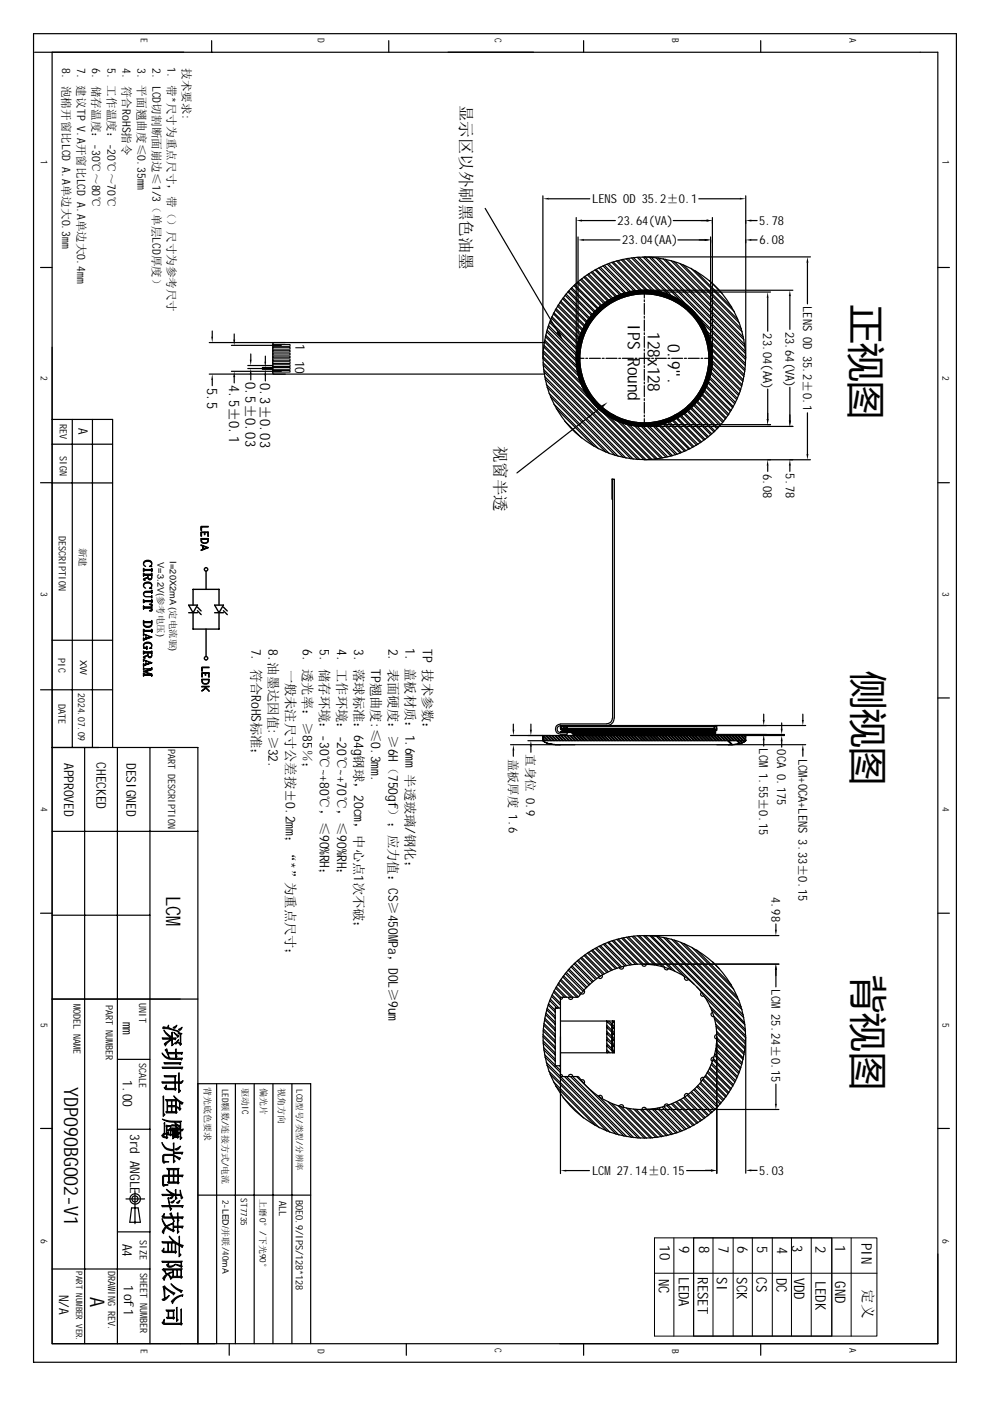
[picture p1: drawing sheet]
<svg xmlns="http://www.w3.org/2000/svg" width="210mm" height="297mm" viewBox="0 0 210 297" stroke-linecap="round" stroke-linejoin="round" font-family="sans-serif">
<g fill="none" stroke="#000" stroke-width=".3">
<path d="M30.4 119.4a1.08 1.08 0 0 1 1.8 0M30.7 119.1l.4-.2 .9 .2M42.6 111.6l1.6 .1h-1.5l-.1 .8zM42.6 112.8h1.6v.9l-.1-.8h-1.4l-.1 .8zM42.6 114.2h1.6v.5a.84 .84 0 0 1-.8 .5 .84 .84 0 0 1-.8-.5zM42.6 115.6l1.6 .5-1.6 .6 1.3-.6zM42.7 114.3h1.4a.71 .71 0 0 1-.5 .8 .71 .71 0 0 1-.9-.4zM43 115.7v.8M43.1 115.8v.7M43.3 112.9v.5l.1-.5M30.4 124a1.08 1.08 0 0 1 1.8 0M30.4 131.6v.8a.92 .92 0 0 0 .9 .6 .92 .92 0 0 0 .9-.6v-.8"/>
<path d="M30.4 132.4a1.08 1.08 0 0 0 1.8 0M30.4 134.4v.2M30.4 136.8a1.08 1.08 0 0 1 1.8 0M30.4 139.9v.2M30.4 120.8h1.8M30.4 120.9h1.8M30.4 120.5v.7M30.4 121.5v.7M30.4 127.1v.7M30.4 128.5v.6M30.4 133.4v.7M30.4 134.3v.5"/>
<path d="M30.4 135.2v.6M30.4 138v.7M30.4 139.8v.5M30.4 120.6l.1 .2M30.4 120.7l.2 .1M30.4 121.8h1.8M30.4 121.9h1.8M30.4 121.6l.1 .2M30.4 121.7l.2 .1M30.4 127.4h1.8M30.4 127.5h1.8M30.4 127.2l.1 .2"/>
<path d="M30.4 127.3l.2 .1M30.4 128.7h1.8M30.4 128.9h1.8M30.4 128.6l.1 .1M30.4 128.6l.2 .1M30.4 131.8h1.8M30.4 132h1.8M30.4 131.6l.1 .2M30.4 131.7l.2 .1M30.4 133.7h1.8M30.4 133.8h1.8M30.4 133.5l.1 .2"/>
<path d="M30.4 133.6l.2 .1M30.4 135.3l.1 .2M30.4 135.4l.2 .1M30.4 138.2h1.8M30.4 138.4h1.8M30.4 138.1l.1 .1M30.4 138.2h.2M30.5 137.2l.6 .1M30.5 120.8h1.6M30.5 120.9l-.1 .2M30.5 121.8h1.6M30.5 121.9l-.1 .2"/>
<path d="M30.5 127.5h1.6M30.5 127.5l-.1 .2M30.5 128.8h1.6M30.5 128.9l-.1 .2M30.5 131.9h1.6M30.5 132l-.1 .2M30.5 133.8h1.6M30.5 133.8l-.1 .2M30.5 134.5l1.7 .6-1.8 .6M30.5 138.3h1.6M30.5 138.4l-.1 .2M30.5 139.9l1.7 .6-1.8 .6"/>
<path d="M30.6 120.9l-.2 .1M30.6 121.9l-.2 .1M30.6 127.5l-.2 .1M30.6 128.9l-.2 .1M30.6 132l-.2 .1M30.6 133.8l-.2 .1M30.6 135.6l-.2 .1M30.6 137.4h.4M30.6 138.4l-.2 .1M30.7 123.7l.4-.2 .9 .2M30.7 132.7l.4 .2 .9-.2M30.7 136.4l.4-.1 .9 .1"/>
<path d="M30.8 122.7l-.3 .2M30.8 139.2l-.3 .2M30.9 134.6v.8M30.9 137.4l.2 .1M31 137.4l.1 .2M31.1 137v.7M31.1 137.1l-.1 .2M31.1 137.2l-.2 .1M31.3 122.4l-.6 .4v.2M31.3 138.9l-.7 .4 .1 .2M31.4 122.5l.2 .3h.4l.2-.3M31.4 122.2l-.1 .2-.9 .4v.1l.4 .1"/>
<path d="M31.4 139l.2 .3h.4l.2-.3M31.4 138.8l-.1 .1-.9 .4v.1l.4 .1M31.5 122.8h.5M31.5 139.3h.5M32 120l.2 .1h-.5a.65 .65 0 0 0 .5-.7 .65 .65 0 0 0-.7-.6h-.4a.66 .66 0 0 0-.7 .5 .66 .66 0 0 0 .5 .8M32 124.6l.2 .1h-.5a.65 .65 0 0 0 .5-.7 .65 .65 0 0 0-.7-.6h-.4a.66 .66 0 0 0-.7 .6 .66 .66 0 0 0 .5 .7M32 137.4h.2h-.5a.65 .65 0 0 0 .5-.7 .65 .65 0 0 0-.7-.5 .82 .82 0 0 0-.9 .2 .82 .82 0 0 0-.1 1h-.1h.7M32 128.1l.2 .2M32 135l-1.6 .5M32 135.1l-1.6 .5M32 120.9l.2 .1M32 121.9l.2 .1"/>
<path d="M32 125.5l.2 .1M32 127.5l.2 .1M32 128.1l.2 .3M32 132l.2 .1M32 133.8l.2 .1M32 138.4l.2 .1M32.1 125.5h-1.4M32.1 120.9l.1 .2M32.1 121.9l.1 .2M32.1 125.5l.1 .2M32.1 127.5l.1 .2M32.1 128.1l.1 .5"/>
<path d="M32.1 132l.1 .2M32.1 133.8l.1 .2M32.1 138.4l.1 .2M32.2 121.5v1l-.3 .4-.4-.1-.1-.9M32.2 125.4h-1.3a.58 .58 0 0 0-.5 .5 .58 .58 0 0 0 .5 .6h1.2M32.2 125.5h-1.3l-.5 .4M32.2 126.4v.3M32.2 128.2l-.5-.1h.5v1.4h-.5l.5-.1M32.2 138v1l-.3 .4-.4-.1-.1-.9M32.2 120.5v.7M32.2 125.1v.7M32.2 126.3v.5"/>
<path d="M32.2 127.1v.7M32.2 133.4v.7M32.2 120.6l-.1 .2M32.2 120.7l-.2 .1M32.2 121.6l-.1 .2M32.2 121.7l-.2 .1M32.2 125.2l-.1 .2M32.2 125.3l-.2 .1M32.2 127.2l-.1 .2M32.2 127.3l-.2 .1M32.2 129.1l-.1 .4M32.2 129.2l-.2 .3"/>
<path d="M32.2 129.3l-.2 .2M32.2 131.6l-.1 .2M32.2 131.7l-.2 .1M32.2 133.5l-.1 .2M32.2 133.6l-.2 .1M32.2 138.1l-.1 .1M32.2 138.2h-.2M40 128.3h1.9l-1 1.6zM40 129.9h1.9M40.9 128.3v-3.3h5.5v3.3M40.9 129.9v3.5h5.5v-3.5M41.9 128.7l.7 .8"/>
<path d="M41.9 129.5l.7 .8M43.7 121.1v3.9M43.7 133.4v5.8M45.5 128.3h1.9l-1 1.6zM45.5 129.9h1.9M47.4 128.7l.8 .8M47.4 129.5l.8 .8M30.4 141.6v.4M30.4 140.7v.6M30.4 141.5v.6M30.4 142.7v.7M30.4 140.8l.1 .2"/>
<path d="M30.4 140.9l.2 .1M30.4 143.1h1.8M30.4 142.8l.1 .1M30.4 142.9h.2M30.5 141.8h1.7l-1.8 .6 1.8 .5h-1.8M30.5 143h1.6M30.5 143.1l-.1 .2M30.6 141l-.2 .2M30.6 143.1l-.2 .1M30.9 140.1v.8M32 140.4l-1.6 .6M32 140.5l-1.6 .5"/>
<path d="M32 143.1l.2 .1M32.1 143.1l.1 .2M32.2 141.5v.5l-1.5 .4M32.2 142.9v.5M32.2 141.9l-1.5 .5M32.2 141.6l-.1 .2M42.8 141.5h1.5h-1.4l-.1 .8zM42.8 142.7h1.5v.8l-.1-.8h-1.3l-.1 .8zM42.8 144h1.5a.79 .79 0 0 1-.7 1 .79 .79 0 0 1-.8-1zM42.8 145.5l1.5 .1zM42.9 144.1a.72 .72 0 0 0 .4 .8 .72 .72 0 0 0 .9-.2v-.6M43.4 145.6l.9 .9z"/>
<path d="M43.5 142.7v.5l.1-.5M43.6 145.8l-.8 .7 .8-.6"/>
<circle cx="43.7" cy="120.7" r=".37"/>
<circle cx="43.7" cy="139.5" r=".37"/>
</g>
<g fill="#000">
<path d="M115.1 42.1l1.2-.2v.4zM122.2 46.8l1.2-.2v.4zM122.6 50.9l1.2-.2v.4zM149.4 50.7l1.3 .2-1.3 .2zM149.8 46.6l1.2 .2-1.2 .2zM156.9 41.9l1.2 .2-1.2 .2zM158.1 50.9l1.2-.2v.4zM158.1 46.8l1.2-.2v.4zM171.2 54.5l.2 1.2h-.4zM44.8 71.4h.4l-.2 1.2zM49.4 72h.5l-.2 1.2zM49.7 78.7l.2 1.3h-.5z"/>
<path d="M53 76.3h.3l-.1 1.2zM53.2 78.1l.1 1.2h-.3zM56 76.7h.4l-.1 1.2zM56.3 78.3l.1 1.2h-.4zM117.9 70.5l.7-.4 .8 2.1zM162.8 61.9l.1 1.2h-.3zM167.5 61.5l.2 1.3h-.4zM45 79.3l.2 1.2h-.4zM126.9 86.3l1.9-1-1.5 1.6zM162.6 88.8h.3l-.1 1.2zM162.8 97.5l.1 1.2h-.3zM167.3 89.2h.4l-.2 1.2z"/>
<path d="M167.5 97.5l.2 1.2h-.4zM171 96.3h.4l-.2 1.2zM42.6 130.3l.1-.1 .1 .3zM42.6 129.5l.3 .2zM48.2 130.2l.1 .3-.2-.2zM48.2 129.5l.2 .2zM108.7 154.7h.4l-.3 1.2zM108.8 157.9l.3 1.2h-.4zM112.4 154.7h.4l-.2 1.2zM112.6 157l.2 1.3h-.4zM161.7 152.6h.4l-.2 1.2zM161.9 155.7l.2 1.3h-.4z"/>
<path d="M165.5 154.5h.4l-.2 1.2zM165.7 155.9l.2 1.3h-.4zM170 152.6h.4l-.2 1.2zM170.2 157.9l.2 1.2h-.4zM164.3 197.1h.4l-.2 1.3zM164.5 204.4l.2 1.2h-.4zM164.3 234h.4l-.2 1.2zM118.8 248.2l1.3-.2v.4zM150.7 248l1.3 .2-1.3 .2zM150.7 247.9l1.3 .2-1.3 .3zM158.1 248.1l1.2-.2v.5z"/>
</g>
<g fill="none" stroke="#000" stroke-width=".25">
<path d="M7.1 7.1h195.7v281.7h-195.7zM7.3 11.1h191.5v273.8h-80.1M11 11.1v273.8h187.8v-19M44.9 8.6v2.5M82.4 8.6v2.5M123.7 8.6v2.5M161.3 8.6v2.5M8.6 56.7h2.4M102.9 44.2l15.3 26.1M115.1 41.5v34.5M116.3 42.1h8.8M122.2 46.1v29.9"/>
<path d="M122.3 59.9l5 5M122.6 59.7l5 5M122.6 50.2v25.7l1.2 .1M123 59.3l5.1 5.1M123.3 59.1l5 5.1M123.4 46.8h7.1M123.7 58.7l5.1 5.1M123.8 50.9h7.6M124 58.6l5.1 5.1M124.5 58.2l5.1 5.2M124.8 58l5.1 5.2M125.3 57.7l5.2 5.2"/>
<path d="M125.6 57.6l5.2 5.2M126.1 57.2l5.3 5.3M126.4 57.1l5.3 5.3M127 56.8l5.4 5.4M127.3 56.6l5.4 5.5M127.8 56.4l5.6 5.5M128.1 56.2l5.6 5.6M128.7 56l5.8 5.7M129.1 55.9l5.7 5.8M129.7 55.6l5.9 6M130 55.5l6.1 6M130.7 55.3l6.2 6.2"/>
<path d="M131 55.2l6.3 6.4M131.7 55.1l6.6 6.6M132 55l6.8 6.7M132.8 54.8l7.1 7.1M133.1 54.8l7.3 7.2M133.9 54.7l7.8 7.8M134.3 54.6l8.2 8.2M135.1 54.6l9.2 9.2M135.5 54.5l10.4 10.4M136.3 54.5l21.8 21.8M136.6 54.5h35.2M136.7 54.5l21.4 21.3"/>
<path d="M137.6 54.5l20.5 20.5M138.1 54.6l19.9 19.9M139.1 54.6l18.8 19M139.5 54.7l18.4 18.4M140.6 54.8l17.1 17.2M141.1 55l16.5 16.5M142.2 55.2l15.2 15.1M142.7 46.8h7.1M142.9 55.4l14.3 14.3M143.7 50.9h5.7M144.1 55.9l12.6 12.5M144.9 56.2l11.5 11.5"/>
<path d="M146.5 56.9l9.2 9.2M147.4 57.4l7.8 7.7M148.2 42.1h8.7M150.4 59.5l2.7 2.7M150.7 50.2v25.7l-1.3 .1M151 46.1v29.9M158.1 41.5v34.5M159.3 50.9h1.2M159.3 46.8h1.2M171.2 55.7v8.7M198.8 56.7h2.5M44.4 72.6h71"/>
<path d="M44.4 79.3h71M45 70.2v1.2M49.1 73.2h10.5M49.1 78.7h10.5M49.7 70.8v1.2M49.7 80v1.2M52.5 77.5h5.3M52.5 78.1h5.3M53.2 75v1.3M53.2 79.3v1.2M55.6 77.9h2.2M55.6 78.3h2.2"/>
<path d="M56.3 75.5v1.2M56.3 79.5v1.3M57.8 72.9v6.2M57.9 79.1l.2 .2M58.1 72.7l-.2 .2M115.1 75.6l21.9 21.9M115.1 76l21.5 21.5M115.1 76.9l20.6 20.5M115.1 74.8l10.1 10M115.1 77.4l20.1 20M115.2 74.4l9 9M115.2 78.3l19.1 19.1"/>
<path d="M115.3 73.6l8.1 8M115.3 73.2l7.8 7.7M115.3 78.8l18.5 18.5M115.4 72.4l7.2 7.3M115.5 72.1l7 7M115.5 79.8l17.3 17.3M115.6 71.4l6.7 6.6M115.7 71l6.6 6.5M115.9 70.3l6.3 6.3M116 70l6.2 6.2M116.2 69.3l6 6M116.3 69l5.9 5.9"/>
<path d="M116.5 68.4l5.8 5.8M116.6 68.1l5.7 5.7M116.9 67.4l5.6 5.6M117 67.1l5.6 5.6M117.3 66.5l5.4 5.5M117.4 66.3l5.5 5.4M117.7 65.7l5.4 5.3M117.9 65.4l5.3 5.3M118.2 64.9l5.2 5.2M118.4 64.6l5.2 5.2M118.7 64.1l5.2 5.1M118.9 63.8l5.1 5.1"/>
<path d="M119.3 63.3l5 5.1M119.4 63.1l5.1 5M119.8 62.6l5 5M120 62.3l5 5.1M120.4 61.9l5 5M120.6 61.7l5 5M121 61.2l5 5M121.2 61l5 5M121.7 60.6l5 4.9M121.9 60.4l5 4.9M124.2 76h.4M125 76h2.3"/>
<path d="M127.7 76h.4M128.5 76h2.3M131.2 76h.4M132 76h2.3M134.7 76h.3M135.5 76h2.3M136.6 61.9v1.3M136.6 63.6v.4M136.6 64.3v2.4M136.6 67v.5M136.6 67.8v2.4M136.6 70.6v.3"/>
<path d="M136.6 71.3v2.3M136.6 74v.4M136.6 74.8v2.4M136.6 77.5v.4M136.6 78.3v2.3M136.6 61.5h31.5M136.8 61.9h26.6M138.2 76h.4M138.9 76h2.4M141.6 76h.4M142.4 76h2.3M145.1 76h.4"/>
<path d="M145.9 76h2.4M147.7 66.7l10.4 10.4M148.6 76h.4M148.8 68.3l9.2 9.2M149.8 70.1l8.2 8.2M150.1 70.9l7.8 7.8M150.5 79.9l5.5 5.4M150.5 72.2l7.3 7.2M150.7 72.7l7 7.1M150.7 79.2l5.5 5.5M150.7 78.9l5.6 5.5M150.9 73.8l6.7 6.7"/>
<path d="M150.9 78.1l5.7 5.7M150.9 77.8l5.8 5.8M151 74.3l6.5 6.6M151 75.3l6.4 6.3M151 76.9l6 6M151 76.5l6.1 6.1M151 75.7l6.3 6.2M162.8 63.1v7.1M167.5 62.8v7M11 94.2h12.9M11 88.9h12.9v69.6M15.3 88.9v69.6"/>
<path d="M19.6 88.9v69.6M45 80.5v1.3M115.6 80.4l16.6 16.6M115.8 81.5l15.3 15.3M116 82.1l14.5 14.5M116.4 83.4l12.8 12.8M116.7 84.1l11.8 11.8M117.4 85.7l9.5 9.5M117.9 86.6l8.1 8M119.7 89.3l3.7 3.6M127.1 86.6l-17.5 13.7M127.8 87.4l10 10"/>
<path d="M129.2 88.3l9 9.1M130.9 89.3l8.1 8.1M131.7 89.5l7.7 7.8M132.9 89.9l7.3 7.3M133.5 90.1l7 7M134.5 90.3l6.7 6.7M135 90.3l6.6 6.6M136 90.4l6.3 6.3M136.4 90.4l6.2 6.2M136.6 81v.4M136.6 81.8v2.3M136.6 84.5v.4"/>
<path d="M136.6 85.3v2.3M136.6 88v.4M136.6 88.8v1.2M136.6 90.4h31.5M136.6 97.5h35.2M136.7 90h26.7M137.2 90.4l6.1 6M137.7 90.4l5.9 5.9M138.4 90.3l5.8 5.8M138.8 90.2l5.7 5.8M139.6 90.1l5.6 5.6M139.9 90l5.6 5.6"/>
<path d="M140.6 89.9l5.4 5.4M140.9 89.7l5.4 5.5M141.6 89.5l5.3 5.4M141.9 89.4l5.3 5.3M142.5 89.1l5.2 5.3M142.8 89l5.2 5.2M143.4 88.7l5.1 5.2M143.6 88.6l5.2 5.1M144.2 88.3l5.1 5M144.4 88.1l5.1 5.1M144.9 87.7l5.1 5.1M145.2 87.6l5 5"/>
<path d="M145.7 87.2l5 5M145.9 87l5 5M146.4 86.6l5 5M146.6 86.4l5 5M147.1 86l4.9 4.9M147.3 85.7l4.9 5M147.7 85.2l5 5.1M147.9 85l5 5M148.3 84.5l4.9 5.1M148.4 84.3l5.1 5M148.8 83.8l5 5M148.9 83.5l5.1 5.1"/>
<path d="M149.2 83l5.1 5.1M149.4 82.7l5.2 5.1M149.7 82.1l5.2 5.2M149.8 81.8l5.2 5.2M150.1 81.2l5.3 5.3M150.2 80.9l5.3 5.3M150.4 80.2l5.4 5.4M162.8 82.5v6.3M162.8 98.7v1.2M167.5 82.1v7.1M167.5 98.7v1.2M171.2 87.5v8.8"/>
<path d="M8.6 102.3h2.4M11 102.4h12.9M129.9 101.6h-.1v4.3h.1M198.8 102.3h2.5M11 135.7h12.9M8.6 146.2h15.3M17.9 158.5v126.4M24.9 158.5v126.4M31.8 158.5v126.4M108.2 155.9h8.5M108.2 157.9h13.7M108.8 153.5v1.2"/>
<path d="M108.8 159.1v1.2M111.9 157h3.6M112.6 153.5v1.2M112.6 158.3v1.2M115.1 155.9v1.1v-1.1h43v1.1a3.3 3.3 0 0 1-2.5 .8l-1.2 .1h1a4 4 0 0 0 2.7-.9h-43l.1 .1M115.1 156.5l.5 .5M115.1 156.1l.9 .9M115.1 156.7l.3 .3M115.2 157.1l1.1 .6 2.5 .2-2.5-.2zM115.2 155.9l1 1.1M115.6 155.9l1.1 1.1M115.8 155.9l1.1 1.1"/>
<path d="M116.2 155.9l1.1 1.1M116.5 155.9l1.1 1.1M116.9 155.9l1.1 1.1M117.1 155.9l1.1 1.1M117.6 155.9l1.1 1.1M117.8 155.9l1.1 1.1M118.2 155.9l1.1 1.1M118.4 155.9l1.1 1.1M118.8 157.9h35.6zM118.8 154.1h32.7v-.1v.8M118.8 153.9a.72 .72 0 0 0-.7 .7 .72 .72 0 0 0 .7 .7h1.5v.4h-1.5M118.8 155.9l1.1 1.1"/>
<path d="M118.8 154h33v.5h.2M119 154v.3h-.2M119 155.9l1.1 1.1M119.4 154v.5M119.5 154.3h.6v.3h-.6zM119.5 155.9l1.1 1.1M119.7 155.9l1.1 1.1M120.1 155.9l1.1 1.1M120.2 154v.5M120.2 154.6v.2M120.3 154.1v.5l.3-.1M120.4 155.9l1.1 1.1"/>
<path d="M120.7 154.5h.1M120.8 155.9l1.1 1.1M120.9 154.5v.2M121 155.9l1.1 1.1M121 154.7v.1M121.3 155.3v.3h30.4v-.5h-32.7h32.7h-32.7v.2h32.7M121.4 155.9l1.1 1.1M121.5 155.7h30.1v.2h-30.1zM121.5 155.6v.1h30.1v-.1M121.6 155.9l1.1 1.1M122.1 155.9l1.1 1.1M122.3 155.9l1.1 1.1"/>
<path d="M122.7 155.9l1.1 1.1M122.9 155.9l1.1 1.1M123.4 155.9l1.1 1.1M123.6 155.9l1.1 1.1M124 155.9l1.1 1.1M124.2 155.9l1.1 1.1M124.7 155.9l1.1 1.1M124.9 155.9l1.1 1.1M125.3 155.9l1.1 1.1M125.5 155.9l1.1 1.1M125.9 155.9l1.1 1.1M126.2 155.9l1.1 1.1"/>
<path d="M126.6 155.9l1.1 1.1M126.8 155.9l1.1 1.1M127.3 155.9l1.1 1.1M127.5 155.9l1.1 1.1M127.9 155.9l1.1 1.1M128.1 155.9l1.1 1.1M128.6 155.9l1.1 1.1M128.7 153.5h-9.9a1.06 1.06 0 0 0-1 1.1 1.06 1.06 0 0 0 1 1M128.8 155.9l1.1 1.1M129.2 155.9l1.1 1.1M129.4 155.9l1.1 1.1M129.8 152.3v.3a1.13 1.13 0 0 1-1.1 .8"/>
<path d="M129.8 155.9l1.1 1.1M129.9 152.3v-50.7h.4v50.7a1.67 1.67 0 0 1-1.6 1.5M130 155.9l1.1 1.1M130.5 155.9l1.1 1.1M130.7 155.9l1.1 1.1M131.1 155.9l1.1 1.1M131.4 155.9l1.1 1.1M131.8 155.9l1.1 1.1M132 155.9l1.1 1.1M132.4 155.9l1.1 1.1M132.7 155.9l1 1.1M133.1 155.9l1.1 1.1"/>
<path d="M133.3 155.9l1.1 1.1M133.7 155.9l1.1 1.1M133.9 155.9l1.1 1.1M134.4 155.9l1.1 1.1M134.6 155.9l1.1 1.1M135 155.9l1.1 1.1M135.3 155.9l1.1 1.1M135.7 155.9l1.1 1.1M135.9 155.9l1.1 1.1M136.3 155.9l1.1 1.1M136.5 155.9l1.1 1.1M137 155.9l1 1.1"/>
<path d="M137.2 155.9l1.1 1.1M137.6 155.9l1.1 1.1M137.8 155.9l1.1 1.1M138.3 155.9l1.1 1.1M138.5 155.9l1.1 1.1M138.9 155.9l1.1 1.1M139.1 155.9l1.1 1.1M139.6 155.9l1.1 1.1M139.8 155.9l1.1 1.1M140.2 155.9l1.1 1.1M140.4 155.9l1.1 1.1M140.8 155.9l1.1 1.1"/>
<path d="M141.1 155.9l1.1 1.1M141.5 155.9l1.1 1.1M141.7 155.9l1.1 1.1M142.2 155.9l1.1 1.1M142.4 155.9l1.1 1.1M142.8 155.9l1.1 1.1M143 155.9l1.1 1.1M143.4 155.9l1.1 1.1M143.7 155.9l1.1 1.1M144.1 155.9l1.1 1.1M144.3 155.9l1.1 1.1M144.7 155.9l1.1 1.1"/>
<path d="M144.9 155.9l1.1 1.1M145.4 155.9l1.1 1.1M145.6 155.9l1.1 1.1M146 155.9l1.2 1.1M146.3 155.9l1.1 1.1M146.7 155.9l1.1 1.1M146.9 155.9l1.1 1.1M147.3 155.9l1.1 1.1M147.5 155.9l1.1 1.1M148 155.9l1.1 1.1M148.2 155.9l1.1 1.1M148.6 155.9l1.1 1.1"/>
<path d="M148.8 155.9l1.1 1.1M149.3 155.9l1.1 1.1M149.5 155.9l1.1 1.1M149.9 155.9l1.1 1.1M150.2 155.9l1 1.1M150.6 155.9l1.1 1.1M150.8 155.9l1.1 1.1M151 154.7v.1M151.1 154.5v.2h-31.8M151.2 155.9l1.1 1.1M151.4 154.1v.4h-32.6M151.4 155.9l1.1 1.1"/>
<path d="M151.6 154.9v.2M151.6 155.7h14.7M151.8 155.9l1.2 1.1M151.8 154.8l-30.3 .1v.2M152 153.8v1h-32.7v-.3M152 157.9h18.8M152.1 155.9l1.1 1.1M152.5 155.9l1.1 1.1M152.7 155.9l1.1 1.1M153.2 155.9l1.9 2M153.4 155.9l1.9 2M153.8 155.9l1.1 1.1"/>
<path d="M154 155.9l1.1 1.1M154.4 155.9l1.1 1.1M154.7 155.9l1.1 1.1M155.1 155.9l1.7 1.8M155.3 155.9l1.7 1.7M155.7 157.8h.1M155.7 155.9l1.6 1.6M156 155.9l1.5 1.6M156.3 157.8h.1M156.4 155.9l1.4 1.4M156.5 157.8h.1M156.6 155.9l1.3 1.3"/>
<path d="M157.1 155.9l1 1.1M157.3 155.9l.8 .9M157.7 155.9l.4 .5M157.9 155.9l.2 .3M158.1 155.9h8.2M161.9 151.4v1.2M161.9 157v1.2M165.7 153.3v1.2M165.7 157.2v1.2M170.2 151.4v1.2M170.2 159.1v1.2M170.8 153.8h-52v.7h32.5"/>
<path d="M198.8 148h2.5M11 176.3h31M8.6 193.6h2.4M11 194h20.8M128.8 199.8l4.8 4.8M129.1 199.7l4.9 4.8M129.8 199.5l5 5M130.1 199.4l5.1 5.1M130.8 199.2l5.2 5.2M131.1 199.1l5.3 5.3M131.8 198.9l5.5 5.6M132.1 198.8l5.7 5.7"/>
<path d="M132.8 198.7l6 5.9M133.2 198.6l6.1 6.1M134 198.5l6.4 6.4M134.4 198.4l6.6 6.7M135.2 198.4l7.1 7.2M135.6 198.4l7.5 7.5M136.4 198.4l8.6 8.6M136.5 198.4h28.6M136.8 198.4l10.4 10.2M137.8 198.4l20.3 20.3M138.2 198.4l19.8 19.9M139.1 198.5l18.8 18.8"/>
<path d="M139.7 198.6l18.2 18.2M140.7 198.7l17 17.1M141.2 198.9l16.4 16.3M142.4 199.1l14.9 15M143 199.3l14.1 14.2M144.3 199.8l12.4 12.3M164.5 195.9v1.2M198.8 193.6h2.5M38.2 211.8h-27.2v-53.3h31v126.4M42 211.8h-31v73.1h34.6M115.1 219.4l2.6 2.6M115.1 219.8l2.6 2.6"/>
<path d="M115.1 218.6l2.6 2.5M115.2 218.1l2.5 2.6M115.3 217.4l2.4 2.4M115.3 217l2.4 2.4M115.4 216.2l2.3 2.3M115.5 215.8l2.2 2.3M115.7 215.1l2 2.1M115.7 214.8l2 2M115.9 214.1l1.8 1.8M116 213.8l1.7 1.7M116.2 213.1l1.5 1.5M116.3 212.8l1.4 1.4"/>
<path d="M116.5 212.2l1.6 1.5M116.7 211.8l1.8 1.9M116.9 211.2l1.9 1.9M117.1 210.9l1.7 1.8M117.3 210.3l1.5 1.5M117.5 210l1.4 1.4M117.8 209.5l1.9 1.9M117.9 209.2l2.2 2.2M118.2 208.7l2.8 2.7M118.4 208.4l3.1 3a.47 .47 0 0 1-.5 .5 .47 .47 0 0 1-.5-.5M118.7 207.9l3.6 3.5M118.8 213.7h-1.1v12.3h1.1"/>
<path d="M118.8 216.5h11.5v6.7h-11.5M118.9 207.6l3.7 3.8M119.3 211.4l-.1 .4-.4 .1M119.3 211.4h-.5v37.4M119.3 207.1l3.7 3.8M119.3 211.4h3.1M119.5 206.9l3.7 3.7M119.8 206.4l3.8 3.8M120.1 206.1l3.7 3.8M120.4 205.7l3.8 3.8M120.6 205.5l3.9 3.8M121.1 205l3.8 3.9"/>
<path d="M121.3 204.8l3.8 3.8M121.7 204.4l3.9 3.8M121.9 204.2l3.9 3.9M122.4 203.7l3.9 4M122.6 203.5l3.9 4M123.1 203.1l3.9 4M123.3 203l4 4M123.8 210a.47 .47 0 0 1 0 .6 .47 .47 0 0 1-.6 .1M123.8 202.6l4 4.1M124 202.4l4.1 4.1M124.5 202l4.2 4.2M124.8 201.9l4.2 4.1"/>
<path d="M125.3 201.5l4.3 4.3M125.6 201.4l4.3 4.2M126.2 201.1l4.3 4.3M126.4 200.9l4.5 4.4M127 200.6l4.5 4.5M127.3 200.5l4.5 4.5M127.6 206.7a.46 .46 0 0 1-.1 .7 .46 .46 0 0 1-.6-.2M127.9 200.2l4.6 4.6M128.2 200.1l4.7 4.7M128.7 217.4l1.6 1.6M128.7 218.7l1.6 1.5M128.7 219.9l1.6 1.7"/>
<path d="M128.7 216.5l1.6 1.6M128.7 217.8l1.6 1.6M128.7 219.1l1.6 1.6M128.7 216.5v6.7M129.1 216.5l1.2 1.2M129.9 216.5v.4h-.1v.4h.1v.2h-.1v.4h.1v.2h-.1v.4h.1v.2h-.1v.4h.1v.3h-.1v.3h.1v.2h-.1v.4h.1v.3h-.1v.3h.1v.3h-.1l.1 2M129.9 216.5l.4 .3M132.2 204.9a.48 .48 0 0 1-.3 .6 .48 .48 0 0 1-.6-.4M136.1 204.4a.47 .47 0 0 0 .5 .5 .47 .47 0 0 0 .4-.5M136.6 204.5a15.4 15.4 0 0 1 15.4 15.3 15.4 15.4 0 0 1-15.4 15.4M140.8 205a.47 .47 0 0 0 .4 .6 .47 .47 0 0 0 .5-.3M145 200.1l11.4 11.3"/>
<path d="M145.2 207.1a.47 .47 0 0 0 .1 .7 .47 .47 0 0 0 .7-.1M146.7 200.9l8.9 8.8M147.7 201.4l7.3 7.4M147.7 209.2l10.4 10.4M148.7 210.4a.47 .47 0 0 0-.1 .6 .47 .47 0 0 0 .7 .1M149.4 211.4l8.7 8.6M150.5 213.3l7.6 7.6M150.8 214.1l7.2 7.2M151 214.7a.47 .47 0 0 0-.2 .5 .47 .47 0 0 0 .5 .3M151.1 203.9l1.4 1.5M151.3 215.4l6.7 6.7M151.5 216l6.4 6.4"/>
<path d="M151.7 217.1l6.1 6.1M151.8 217.6l6 6M151.9 218.6l5.7 5.7M151.9 219.9l5.5 5.5M151.9 219.1l5.7 5.5M152 219.4a.47 .47 0 0 0-.5 .4 .47 .47 0 0 0 .5 .5M152 219.8v29M158.1 219.8v28.9M164.5 205.6v3.6M165.1 204.4h-28.6a16.8 16.8 0 0 0-14 7h-.1M8.6 239.3h2.4M24.9 224.6h6.9"/>
<path d="M24.9 239.4h6.9M42 229.8h3.9v55.1M45.9 229.8h20v55.1M49.9 229.8v55.1M53.9 229.8v55.1M57.9 229.8v55.1M61.9 229.8v55.1M115.1 220.7l2.6 2.6M115.1 221.1l2.6 2.6M115.2 222.1l2.5 2.5M115.3 222.6l2.4 2.4M115.4 223.6l2.3 2.2"/>
<path d="M115.5 224.1l3.3 3.3M115.8 225.2l15.4 15.5M116 225.8l14.6 14.7M116.4 227.1l12.9 13M116.6 227.8l12.1 12M117.3 229.3l9.8 9.8M117.8 226l1 .9M117.8 230.3l8.4 8.3M118.7 226l.1 .1M118.8 227.8l.4 .1 .1 .3h-.5zM119.3 228.2h3.2a17 17 0 0 0 14 7h28.6M119.4 232.7l4.3 4.4"/>
<path d="M119.7 228.2l12.6 12.7M120.1 228.2l12.8 12.8M120.5 228.2a.47 .47 0 0 1 .5-.4 .47 .47 0 0 1 .5 .4l12.9 13M120.9 228.2l13 13M122.3 228.2l13 13.1M123.2 229a.47 .47 0 0 1 .6 .1 .47 .47 0 0 1 0 .6M127.6 232.9a.46 .46 0 0 0-.1-.6 .46 .46 0 0 0-.6 .1l8.9 8.9M128.7 221.3l1.6 1.6M128.7 222.6l.6 .6M128.7 220.4l1.6 1.6M128.7 221.7l1.5 1.5M128.7 223l.2 .2"/>
<path d="M128.9 233.6l7.8 7.7M129.7 234l7.4 7.3M131.1 234.5l6.8 6.8M131.3 234.6a.48 .48 0 0 1 .6-.4 .48 .48 0 0 1 .3 .6M131.7 234.6l6.6 6.7M132.8 234.9l6.3 6.3M133.3 235l6.2 6.2M134.4 235.1l5.9 5.9M134.8 235.2l5.8 5.7M135.8 235.2l5.5 5.6M136.1 235.2a.47 .47 0 0 1 .5-.4 .47 .47 0 0 1 .4 .4l5.4 5.4M136.2 235.3l5.4 5.4"/>
<path d="M137.5 235.2l5.2 5.2M138.3 235.1l5 5.2M138.6 235.1l5.1 5M139.4 235l4.9 4.9M139.7 234.9l4.9 4.9M140.4 234.8l4.8 4.8M140.8 234.6l4.7 4.8M140.8 234.6a.47 .47 0 0 1 .4-.5 .47 .47 0 0 1 .5 .2l4.7 4.7M141.4 234.5l4.7 4.6M142.4 234.1l4.5 4.6M142.7 234l4.5 4.5M143.3 233.7l4.5 4.5"/>
<path d="M143.6 233.6l4.4 4.4M144.1 233.2l4.4 4.5M144.4 233.1l4.4 4.4M144.9 232.8l4.4 4.4M145.7 232.2l4.4 4.4M145.9 232.1l4.4 4.3M146 232a.47 .47 0 0 0-.7-.1 .47 .47 0 0 0-.1 .7l4.4 4.4M146.4 231.7l4.3 4.3M146.6 231.5l4.4 4.3M147.1 231.1l4.3 4.3M147.3 230.9l4.3 4.3M147.7 230.4l4.4 4.4"/>
<path d="M148 230.2l4.3 4.3M148.4 229.7l4.3 4.4M148.5 229.5l4.4 4.3M148.9 229l4.4 4.4M149.1 228.8l4.4 4.3M149.3 228.5a.47 .47 0 0 0-.7 .1 .47 .47 0 0 0 .1 .7M149.5 228.2l4.4 4.4M149.6 228l4.5 4.4M149.9 227.4l4.5 4.5M150.1 227.1l4.5 4.5M150.4 226.6l4.5 4.5M150.5 226.3l4.6 4.5"/>
<path d="M150.8 225.7l4.6 4.6M150.9 225.4l4.6 4.6M151.2 224.7l4.6 4.7M151.3 224.4l4.7 4.7M151.3 224.1a.47 .47 0 0 0-.5 .4 .47 .47 0 0 0 .2 .5M151.5 223.8l4.8 4.7M151.6 223.4l4.8 4.8M151.7 222.7l4.9 5M151.8 222.3l5 5M151.8 221.6l5.2 5.1M151.9 221.2l5.2 5.2M151.9 220.4l5.4 5.3"/>
<path d="M164.5 229.9v4.1M198.8 239.3h2.5M26.7 254.2h3.9M27.9 256.1h1.4l.5 3.1h-2.3zM28.6 252.7v6.7M42 253.4h23.9M120.1 248.2h4.9M145.6 248.2h5.1M149.5 248.1h1.2M159.3 248.1h1.2M11 269.1h20.8M24.9 261.2h6.9"/>
<path d="M48.6 284.9v2.4M86.1 284.9v2.4M123.7 284.9v2.4M161.3 284.9v2.4"/>
<circle cx="136.6" cy="76" r="14.4"/>
<circle cx="136.6" cy="76" r="21.5"/>
<circle cx="136.6" cy="219.8" r="21.5"/>
<circle cx="28.6" cy="254.2" r=".65"/>
<circle cx="28.7" cy="254.2" r="1.11"/>
</g>
<g fill="none" stroke="#000" stroke-width=".21">
<path d="M57.8 73.6h3.7v.4h-3.7zM57.8 74.3h3.7v.3h-3.7zM57.8 74.9h3.7v.4h-3.7zM57.8 75.5h3.7v.3h-3.7zM57.8 76.1h3.7v.4h-3.7zM57.8 76.7h3.7v.4h-3.7zM57.8 77.3h3.7v.4h-3.7zM57.8 77.9h3.7v.4h-3.7zM57.8 73.1h3.7v.3h-3.7zM57.8 78.6h3.7v.3h-3.7zM138.8 262.5h37.6v20.8h-37.6zM138.8 269.9h47.1"/>
<path d="M138.8 262.5v20.8M142.9 262.5v20.8M147.1 262.5h38.8v20.8h-38.8zM147.1 262.5v20.8M151.2 262.5v20.8M155.4 262.5v20.8M159.5 262.5v20.8M163.7 262.5v20.8M167.8 262.5v20.8M172 262.5v20.8M176.4 262.5v20.8M180.5 262.5v20.8"/>
</g>
<circle cx="136.6" cy="76" r="14.1" fill="none" stroke="#000" stroke-width="1"/>
<g font-size="8.1">
<text x="180.8" y="64.7" transform="rotate(90 180.8 64.7)">正视图</text>
<text x="181.2" y="142.3" transform="rotate(90 181.2 142.3)">侧视图</text>
<text x="181.2" y="206.8" transform="rotate(90 181.2 206.8)">背视图</text>
</g>
<text font-size="5" x="34.8" y="217.2" transform="rotate(90 34.8 217.2)">深圳市鱼鹰光电科技有限公司</text>
<g font-size="4.3">
<text x="35.2" y="189.9" transform="rotate(90 35.2 189.9)">LCM</text>
<text x="19.1" y="274.9" transform="rotate(90 19.1 274.9)">A</text>
</g>
<text font-size="4.2" x="13.6" y="230.4" transform="rotate(90 13.6 230.4)">YDP090BG002-V1</text>
<g font-size="3.6">
<text x="133.1" y="68.6" transform="rotate(90 133.1 68.6)">IPS Round</text>
<text x="137.3" y="70.4" transform="rotate(90 137.3 70.4)">128x128</text>
<text x="141.6" y="72.8" transform="rotate(90 141.6 72.8)">0.9&quot;.</text>
</g>
<g font-size="3.5">
<text x="97.6" y="22.2" transform="rotate(90 97.6 22.2)">显示区以外刷黑色油墨</text>
<text x="104.9" y="94.5" transform="rotate(90 104.9 94.5)">视窗半透</text>
</g>
<g font-size="3.1">
<text x="182.6" y="263.5" transform="rotate(90 182.6 263.5)">PIN</text>
<text x="139.9" y="264.1" transform="rotate(90 139.9 264.1)">10</text>
<text x="144" y="264.3" transform="rotate(90 144 264.3)">9</text>
<text x="148.2" y="264.3" transform="rotate(90 148.2 264.3)">8</text>
<text x="152.3" y="264.2" transform="rotate(90 152.3 264.2)">7</text>
<text x="156.4" y="264.3" transform="rotate(90 156.4 264.3)">6</text>
<text x="160.5" y="264.2" transform="rotate(90 160.5 264.2)">5</text>
<text x="164.8" y="264.3" transform="rotate(90 164.8 264.3)">4</text>
<text x="167.9" y="264.1" transform="rotate(90 167.9 264.1)">3</text>
<text x="172.9" y="264.3" transform="rotate(90 172.9 264.3)">2</text>
<text x="177.1" y="264.1" transform="rotate(90 177.1 264.1)">1</text>
<text x="139.7" y="271.1" transform="rotate(90 139.7 271.1)">NC</text>
<text x="143.9" y="270.8" transform="rotate(90 143.9 270.8)">LEDA</text>
<text x="148" y="270.8" transform="rotate(90 148 270.8)">RESET</text>
<text x="152" y="270.8" transform="rotate(90 152 270.8)">SI</text>
<text x="156.3" y="270.8" transform="rotate(90 156.3 270.8)">SCK</text>
<text x="160.4" y="270.8" transform="rotate(90 160.4 270.8)">CS</text>
<text x="164.6" y="270.9" transform="rotate(90 164.6 270.9)">DC</text>
<text x="168.4" y="270.9" transform="rotate(90 168.4 270.9)">VDD</text>
<text x="172.9" y="271.6" transform="rotate(90 172.9 271.6)">LEDK</text>
<text x="177.1" y="271.7" transform="rotate(90 177.1 271.7)">GND</text>
<text x="182.9" y="273.3" transform="rotate(90 182.9 273.3)">定义</text>
</g>
<g font-size="3">
<text x="43.9" y="82.2" transform="rotate(90 43.9 82.2)">5.5</text>
<text x="48.6" y="81.7" transform="rotate(90 48.6 81.7)">4.5±0.1</text>
<text x="52" y="81" transform="rotate(90 52 81)">0.5±0.03</text>
<text x="55.2" y="81.2" transform="rotate(90 55.2 81.2)">0.3±0.03</text>
</g>
<g font-size="2.8">
<text x="62.6" y="76.4" transform="rotate(90 62.6 76.4)">10</text>
<text x="62.7" y="72.9" transform="rotate(90 62.7 72.9)">1</text>
<text x="16.6" y="90.8" transform="rotate(90 16.6 90.8)">A</text>
<text x="53.3" y="137.5" transform="rotate(90 53.3 137.5)">7. 符合RoHS标准；</text>
<text x="56.9" y="137.6" transform="rotate(90 56.9 137.6)">8.油墨达因值:≥32.</text>
<text x="64.2" y="137.6" transform="rotate(90 64.2 137.6)">6. 透光率：≥85％；</text>
<text x="67.8" y="137.6" transform="rotate(90 67.8 137.6)">5. 储存环境：-30℃~+80℃，≤90%RH；</text>
<text x="71.5" y="137.6" transform="rotate(90 71.5 137.6)">4. 工作环境：-20℃~+70℃，≤90%RH；</text>
<text x="75.1" y="137.6" transform="rotate(90 75.1 137.6)">3. 落球标准：64g钢球，20cm，中心点1次不破；</text>
<text x="82.3" y="137.6" transform="rotate(90 82.3 137.6)">2. 表面硬度：≥6H（750gf）；应力值：CS≥450MPa，DOL≥9um</text>
<text x="86" y="137.4" transform="rotate(90 86 137.4)">1. 盖板材质：1.6mm半透玻璃/钢化；</text>
<text x="89.6" y="137.7" transform="rotate(90 89.6 137.7)">TP 技术参数：</text>
<text x="60.6" y="142" transform="rotate(90 60.6 142)">一般未注尺寸公差按±0.2mm；“*”为重点尺寸；</text>
<text x="78.7" y="141.9" transform="rotate(90 78.7 141.9)">TP翘曲度:≤0.3mm.</text>
<text x="13.6" y="161.7" transform="rotate(90 13.6 161.7)">APPROVED</text>
<text x="20.4" y="161.6" transform="rotate(90 20.4 161.6)">CHECKED</text>
<text x="26.8" y="161.7" transform="rotate(90 26.8 161.7)">DESIGNED</text>
<text x="26" y="216.6" transform="rotate(90 26 216.6)">mm</text>
<text x="26" y="229" transform="rotate(90 26 229)">1.00</text>
<text x="27.6" y="240.4" transform="rotate(90 27.6 240.4)">3rd ANGLE</text>
<text x="26" y="263.7" transform="rotate(90 26 263.7)">A4</text>
<text x="12.5" y="274.5" transform="rotate(90 12.5 274.5)">N/A</text>
<text x="26.2" y="272.4" transform="rotate(90 26.2 272.4)">1of1</text>
</g>
<g font-size="2.6">
<text x="125.6" y="43.1">LENS OD 35.2±0.1</text>
<text x="130.9" y="47.7">23.64(VA)</text>
<text x="161" y="47.7">5.78</text>
<text x="131.9" y="51.8">23.04(AA)</text>
<text x="161" y="51.8">6.08</text>
<text x="170.3" y="64.9" transform="rotate(90 170.3 64.9)">LENS OD 35.2±0.1</text>
<text x="161.8" y="70.7" transform="rotate(90 161.8 70.7)">23.04(AA)</text>
<text x="166.5" y="70.3" transform="rotate(90 166.5 70.3)">23.64(VA)</text>
<text x="161.8" y="100.4" transform="rotate(90 161.8 100.4)">6.08</text>
<text x="166.6" y="100.4" transform="rotate(90 166.6 100.4)">5.78</text>
<text x="107.9" y="160.9" transform="rotate(90 107.9 160.9)">盖板厚度 1.6</text>
<text x="111.6" y="160" transform="rotate(90 111.6 160)">直身位 0.9</text>
<text x="161" y="158.7" transform="rotate(90 161 158.7)">LCM 1.55±0.15</text>
<text x="164.8" y="158.9" transform="rotate(90 164.8 158.9)">OCA 0.175</text>
<text x="169.3" y="160.9" transform="rotate(90 169.3 160.9)">LCM+OCA+LENS 3.33±0.15</text>
<text x="163.6" y="190.2" transform="rotate(90 163.6 190.2)">4.98</text>
<text x="163.6" y="209.8" transform="rotate(90 163.6 209.8)">LCM 25.24±0.15</text>
<text x="125.5" y="249.2">LCM 27.14±0.15</text>
<text x="161" y="249.1">5.03</text>
</g>
<g font-size="2.5">
<text x="13.2" y="14.4" transform="rotate(90 13.2 14.4)">8. 泡棉开窗比LCD A.A单边大0.3mm</text>
<text x="16.4" y="14.4" transform="rotate(90 16.4 14.4)">7. 建议TP V.A开窗比LCD A.A单边大0.4mm</text>
<text x="19.6" y="14.4" transform="rotate(90 19.6 14.4)">6. 储存温度：-30℃～80℃</text>
<text x="22.8" y="14.4" transform="rotate(90 22.8 14.4)">5. 工作温度：-20℃～70℃</text>
<text x="26" y="14.5" transform="rotate(90 26 14.5)">4. 符合RoHS指令</text>
<text x="29.1" y="14.4" transform="rotate(90 29.1 14.4)">3. 平面翘曲度≤0.35mm</text>
<text x="32.3" y="14.4" transform="rotate(90 32.3 14.4)">2. LCD切割断面崩边≤1/3（单层LCD厚度）</text>
<text x="35.5" y="14.3" transform="rotate(90 35.5 14.3)">1. 带*尺寸为重点尺寸，带（）尺寸为参考尺寸</text>
<text x="38.7" y="14.4" transform="rotate(90 38.7 14.4)">技术要求:</text>
</g>
<g font-size="2.2">
<text x="59.2" y="254.7" transform="rotate(90 59.2 254.7)">ALL</text>
<text x="62.7" y="254.3" transform="rotate(90 62.7 254.3)">BOE0.9/IPS/128*128</text>
</g>
<g font-size="2.1">
<text x="12.7" y="89.9" transform="rotate(90 12.7 89.9)">REV</text>
<text x="12.7" y="96.7" transform="rotate(90 12.7 96.7)">SIGN</text>
<text x="12.5" y="113.7" transform="rotate(90 12.5 113.7)">DESCRIPTION</text>
<text x="12.4" y="139.6" transform="rotate(90 12.4 139.6)">PIC</text>
<text x="12.4" y="149.2" transform="rotate(90 12.4 149.2)">DATE</text>
<text x="35.7" y="158.8" transform="rotate(90 35.7 158.8)">PART DESCRIPTION</text>
<text x="15.6" y="213" transform="rotate(90 15.6 213)">MODEL NAME</text>
<text x="22.4" y="213.2" transform="rotate(90 22.4 213.2)">PART NUMBER</text>
<text x="29.5" y="212.6" transform="rotate(90 29.5 212.6)">UNIT</text>
<text x="29.5" y="225.4" transform="rotate(90 29.5 225.4)">SCALE</text>
<text x="29.6" y="262.9" transform="rotate(90 29.6 262.9)">SIZE</text>
<text x="22.9" y="269.6" transform="rotate(90 22.9 269.6)">DRAW</text>
<text x="29.7" y="269.9" transform="rotate(90 29.7 269.9)">SHEET NUMBER</text>
<text x="22.9" y="273.8" transform="rotate(90 22.9 273.8)">ING REV.</text>
</g>
<g font-size="2">
<text x="29.8" y="8.1" transform="rotate(90 29.8 8.1)">E</text>
<text x="67.4" y="8.1" transform="rotate(90 67.4 8.1)">D</text>
<text x="104.9" y="8.2" transform="rotate(90 104.9 8.2)">C</text>
<text x="142.5" y="8.1" transform="rotate(90 142.5 8.1)">B</text>
<text x="180.1" y="8.1" transform="rotate(90 180.1 8.1)">A</text>
<text x="8.7" y="33.9" transform="rotate(90 8.7 33.9)">1</text>
<text x="199.8" y="33.9" transform="rotate(90 199.8 33.9)">1</text>
<text x="8.7" y="79.7" transform="rotate(90 8.7 79.7)">2</text>
<text x="199.8" y="79.7" transform="rotate(90 199.8 79.7)">2</text>
<text x="16.8" y="116.1" transform="rotate(90 16.8 116.1)">新建</text>
<text x="8.7" y="125.4" transform="rotate(90 8.7 125.4)">3</text>
<text x="199.9" y="125.4" transform="rotate(90 199.9 125.4)">3</text>
<text x="17" y="139.9" transform="rotate(90 17 139.9)">XW</text>
<text x="16.6" y="147" transform="rotate(90 16.6 147)">2024.07.09</text>
<text x="8.7" y="171.2" transform="rotate(90 8.7 171.2)">4</text>
<text x="199.8" y="171.2" transform="rotate(90 199.8 171.2)">4</text>
<text x="8.7" y="216.9" transform="rotate(90 8.7 216.9)">5</text>
<text x="199.9" y="216.9" transform="rotate(90 199.9 216.9)">5</text>
<text x="8.7" y="262.6" transform="rotate(90 8.7 262.6)">6</text>
<text x="199.9" y="262.6" transform="rotate(90 199.9 262.6)">6</text>
<text x="29.8" y="286.1" transform="rotate(90 29.8 286.1)">E</text>
<text x="67.4" y="286" transform="rotate(90 67.4 286)">D</text>
<text x="104.9" y="285.8" transform="rotate(90 104.9 285.8)">C</text>
<text x="142.5" y="286" transform="rotate(90 142.5 286)">B</text>
<text x="180.1" y="285.7" transform="rotate(90 180.1 285.7)">A</text>
</g>
<g font-size="1.9">
<text x="33.4" y="119.2" transform="rotate(90 33.4 119.2)">V=3.2V(参考电压)</text>
<text x="36" y="119" transform="rotate(90 36 119)">I=20X2mA (定电流驱)</text>
<text x="43.4" y="230.4" transform="rotate(90 43.4 230.4)">背光底色要求</text>
<text x="47.1" y="230.8" transform="rotate(90 47.1 230.8)">LED颗数/连接方式/电流</text>
<text x="51.4" y="230.6" transform="rotate(90 51.4 230.6)">驱动IC</text>
<text x="55.2" y="230.6" transform="rotate(90 55.2 230.6)">偏光片</text>
<text x="59.1" y="230.7" transform="rotate(90 59.1 230.7)">视角方向</text>
<text x="47.2" y="254.3" transform="rotate(90 47.2 254.3)">2-LED/并联/40mA</text>
<text x="51.1" y="254.1" transform="rotate(90 51.1 254.1)">ST7735</text>
<text x="55.1" y="254.2" transform="rotate(90 55.1 254.2)">上磨0°/下光90°</text>
<text x="16.2" y="269.6" transform="rotate(90 16.2 269.6)">PART NUMBER VER.</text>
</g>
<text font-size="1.8" x="62.9" y="230.9" transform="rotate(90 62.9 230.9)">LCD型号/类型/分辨率</text>
</svg>
